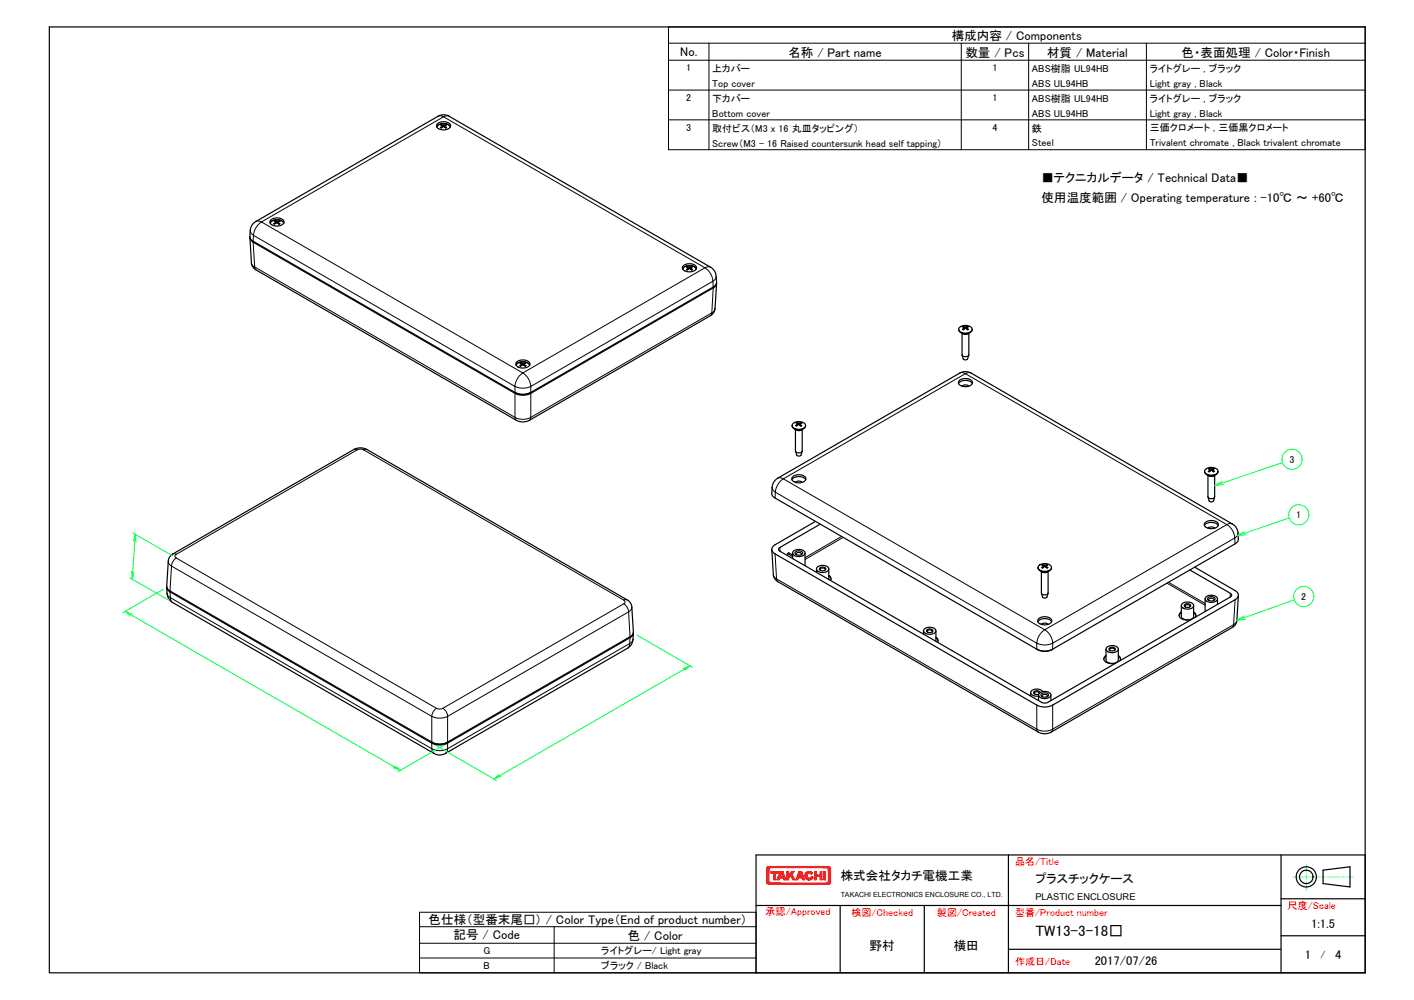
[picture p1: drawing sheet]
<svg xmlns="http://www.w3.org/2000/svg" width="420mm" height="297mm" viewBox="0 0 420 297" stroke-linecap="round" stroke-linejoin="round" font-family="sans-serif">
<g fill="none" stroke="#000" stroke-width=".36">
<path d="M14.7 8h390.9v281h-390.9zM129.8 37.6a2.71 2.71 0 0 1 4 0M129.8 37.7a2.44 2.44 0 0 1 4 0M130 36.7a2.8 2.8 0 0 1 3.9 .4 2 2 0 0 1-3 1.4 1.04 1.04 0 0 1-1-.6 1.04 1.04 0 0 1 .1-1.2zM130.9 37.1l.6 .2-.6 .6 .3 .1M131.1 38a.72 .72 0 0 1 .7-.4 .72 .72 0 0 1 .7 .4M131.5 37.4v.3M132.2 37.4l-.1 .3M132.2 37.3l.5 .6-.3 .1M132.4 37.2l.1-.2-.8 .2-.6-.2 .1 .2M132.7 37.1l-.5 .2M74.3 70.6l.5 7.9a2.69 2.69 0 0 0 1.3 1.7l77.3 44.6a4.1 4.1 0 0 0 3.9 0l53.8-31a2.55 2.55 0 0 0 1.4-2.1l.4-7.5"/>
<path d="M74.3 70.4l.2 1 .7 .5 77.8 44.9a5.3 5.3 0 0 0 4.7 0l54.5-31.4 .6-.7 .1-.6M80.3 66.2a2.71 2.71 0 0 1 4 0M80.3 66.3a2.44 2.44 0 0 1 4 0M80.5 65.3a2.8 2.8 0 0 1 3.9 .4 1.88 1.88 0 0 1-2.7 1.4 1.15 1.15 0 0 1-1.2-.5 1.15 1.15 0 0 1 0-1.3zM81.5 65.7l.4 .2-.5 .5 .2 .1a.73 .73 0 0 1 .7-.4 .73 .73 0 0 1 .6 .5M81.8 65.8l-.1-.2 .6 .2 .7-.2-.1 .2M81.9 65.9l.1 .4M82.6 66v.3M83.1 66.5l-.2 .1M83.1 66.5h.1M83.2 65.7l-.6 .3 .6 .5M202.8 79.8a2.71 2.71 0 0 1 4.1 0"/>
<path d="M202.9 79.9a2.44 2.44 0 0 1 4 0M203.1 78.9a2.79 2.79 0 0 1 3.8 .4 1.56 1.56 0 0 1-1.9 1.5 1.66 1.66 0 0 1-2.2-1.5zM204 79.3l.5 .3-.5 .5 .2 .1M204.3 79.4l-.1-.2 .7 .2 .6-.2-.1 .2M204.5 79.5l.1 .4M205.2 79.5v.4M205.7 79.3l-.5 .2 .5 .6-.2 .1a.71 .71 0 0 0-.6-.4 .71 .71 0 0 0-.7 .4M284.8 97.8a2.23 2.23 0 0 0 3.6 .9l.5-.9M285.1 97.3a2.61 2.61 0 0 1 3.8 .4 2.34 2.34 0 0 1-3.7 .8l-.3-.6zM285.5 98.7l.6 .5M285.9 99v6.4a1.18 1.18 0 0 0 2 0v-6.4M286 97.1l.5 .2-.5 .6"/>
<path d="M286 97.8v.1M286 97.8l.2 .1M286.2 98a.75 .75 0 0 1 .7-.5 .75 .75 0 0 1 .6 .5M286.3 97.2l-.1-.3 .7 .3 .6-.3v.3M286.5 97.3l.1 .4M287.2 97.3v.4M287.7 97.1l-.5 .2 .5 .6-.2 .1M288.3 98.7l-.7 .5M153 116.6l-77.8-45-.6-.5-.3-.6v-2a3.3 3.3 0 0 1 1.7-2.7l54.1-31.3a3.2 3.2 0 0 1 3.4 0l77.6 44.9a3.4 3.4 0 0 1 1.7 2.7l.1 2-.3 .6-.7 .6-54.2 31.3M153 116.6a5.3 5.3 0 0 0 4.7 0M153.3 108.4a2.73 2.73 0 0 1 4.1 0M153.4 108.5a2.42 2.42 0 0 1 4 0"/>
<path d="M153.4 107.6a2.8 2.8 0 0 1 4 .3 1.52 1.52 0 0 1-1.9 1.4 1.69 1.69 0 0 1-2.2-1.5zM154.5 107.9l.5 .2-.5 .5 .2 .2M154.8 108l-.1-.2 .7 .2 .7-.3-.2 .3M155 108.1l.1 .4M155.7 108.1v.4M155.7 108.1l.5 .5-.2 .2M156.1 108.8a.75 .75 0 0 0-.7-.5 .75 .75 0 0 0-.7 .5M156.2 107.9l-.5 .2M157.7 116.6l-.2 .1a4.7 4.7 0 0 1-4.5-.1M284.8 113.9a2.67 2.67 0 0 1 4.1 0M284.9 113.2a2.62 2.62 0 0 1 4.1 .4 2.3 2.3 0 0 1-3.4 1 .95 .95 0 0 1-.7-1.4zM285.8 114.7a1.57 1.57 0 0 1 2.1 0"/>
<path d="M285.9 105.5l.3 1.2a.86 .86 0 0 0 1.3-.1l.4-1.1M235.4 126.4a2.2 2.2 0 0 0 3.5 .9l.4-.4 .1-.5M235.8 125.6a2.73 2.73 0 0 1 3.5 .6 1.86 1.86 0 0 1-2.6 1.3 1.07 1.07 0 0 1-1.1-.6 1.07 1.07 0 0 1 .2-1.3zM236 127.3l.7 .4M236.4 127.6v6.4a1.19 1.19 0 0 0 2 0v-6.4M236.4 134l.4 1.3a.86 .86 0 0 0 1.3-.2l.2-1.1M236.4 126.4h.1M236.5 126.4l.2 .1a.74 .74 0 0 1 .6-.4 .74 .74 0 0 1 .7 .5M236.5 125.6l.5 .3-.6 .5M236.8 125.8l-.1-.3 .7 .2 .7-.2-.1 .3M237 125.9l.1 .3M237.7 125.9v.4"/>
<path d="M238.3 125.7l-.6 .2 .5 .5-.2 .1M238.8 127.3l-.7 .4M357.9 140a1.95 1.95 0 0 0 2.7 1.2 1.27 1.27 0 0 0 1.3-1.2M358.1 139.5a2.56 2.56 0 0 1 3.8 .4 2.07 2.07 0 0 1-3.1 1 .93 .93 0 0 1-.7-1.4zM359.1 139.3l.5 .3-.5 .5M359.6 139.5v.4M360.3 139.5l-.1 .4M360.5 139.4l.1-.3-.8 .2-.5-.2 .1 .3M360.8 139.3l-.5 .3 .5 .4M235.3 142.5a2.67 2.67 0 0 1 4.1 0M235.6 141.6a2.81 2.81 0 0 1 3.8 .4 1.86 1.86 0 0 1-2.6 1.4 1.38 1.38 0 0 1-1.5-1.5zM236.3 143.3a1.57 1.57 0 0 1 2.1 0"/>
<path d="M242.3 154.9l-12 6.9a1.43 1.43 0 0 0-1 1.4 1.43 1.43 0 0 0 1 1.3l77.8 44.9a5.3 5.3 0 0 0 4.7 0l54.2-31.3a1.42 1.42 0 0 0 1-1.3 1.42 1.42 0 0 0-1-1.4l-12-6.9M243.7 155.7l-12 6.9a.59 .59 0 0 0-.4 .6 .59 .59 0 0 0 .4 .5l77.8 44.9a2.02 2.02 0 0 0 1.9 0l54.2-31.3a.58 .58 0 0 0 .4-.5 .58 .58 0 0 0-.4-.6l-12-6.9M357.9 156.1a2.69 2.69 0 0 1 4.1 0M358.2 155.2a2.78 2.78 0 0 1 3.8 .4 1.88 1.88 0 0 1-2.6 1.4 1.2 1.2 0 0 1-1.4-1.6zM358.5 140.9l.7 .5M358.9 156.9a1.6 1.6 0 0 1 2.1 0M358.9 141.2v6.4M359 147.6l.3 1.2a.83 .83 0 0 0 1.3 0l.3-1.2M359.1 140v.1M359.1 140l.2 .1M359.3 140.1a.75 .75 0 0 1 .6-.4 .75 .75 0 0 1 .7 .4M360.8 140h.1"/>
<path d="M360.8 140l-.2 .1M360.9 141.2v6.4a1.17 1.17 0 0 1-2 0M361.3 140.9l-.7 .5M49.5 174.5l.1 1.8a3.4 3.4 0 0 0 1.7 2.7l77.7 44.8a3.2 3.2 0 0 0 3.3 0l54.1-31.2a3.4 3.4 0 0 0 1.7-2.7l.1-1.8M49.5 174.3l.2 .7 .8 .8 77.8 44.9a5.3 5.3 0 0 0 4.7 0l54.2-31.3 .7-.6 .3-.9M229.3 163.2l.5 7.7a2.58 2.58 0 0 0 1.3 1.9l77.4 44.6a3.9 3.9 0 0 0 3.9 0l53.7-31a2.55 2.55 0 0 0 1.4-2.1l.5-7.5M234 164.4l1.5 .9M235.5 164.9l-1.1-.7-.4 .2v.6M235.5 164.3v1.6M235.7 163.8a2.3 2.3 0 0 1 3.5 .5 2.14 2.14 0 0 1-3.1 .7l-.5-.5zM236.3 164a1.35 1.35 0 0 1 2.2 .3 1.32 1.32 0 0 1-2.3-.1zM238.1 164.8a.76 .76 0 0 0-.6-.8 .76 .76 0 0 0-.9 .4l.1 .4"/>
<path d="M239.2 164.3v3.7M242.6 169v1M242.8 168.5a2.38 2.38 0 0 1 3.4 .3 1.83 1.83 0 0 1-2.8 1.1 .83 .83 0 0 1-.6-1.4zM243.6 168.8a1.07 1.07 0 0 1 1.8 .3 1.06 1.06 0 0 1-1.9-.2zM243.8 169.4a.62 .62 0 0 1 .3-.7 .62 .62 0 0 1 .7 .1l.4 .3-.1 .3M246.3 169v3.1M246.3 170.9a1.03 1.03 0 0 1 .5 1.5M308.4 168.6a1.97 1.97 0 0 0 2.7 1.2 1.37 1.37 0 0 0 1.4-1.2M308.8 167.9a2.5 2.5 0 0 1 3.6 .6 2.1 2.1 0 0 1-3.1 1 .9 .9 0 0 1-.8-.6 .9 .9 0 0 1 .3-1zM309 169.5l.7 .4M309.4 169.8v6.3a1.17 1.17 0 0 0 2 0v-6.3M309.4 176.2l.4 1.2a.86 .86 0 0 0 1.3-.1l.3-1.1"/>
<path d="M309.6 167.8l.5 .3-.5 .5 .2 .1a.73 .73 0 0 1 .7-.4 .73 .73 0 0 1 .6 .4l.2-.1-.5-.5 .5-.3M310.1 168.1v.3M310.8 168.1l-.1 .3M311 167.9l.1-.2-.8 .2-.6-.2 .2 .2M311.9 169.5l-.8 .4M351 179.9v3.1M351.2 179.4a2.25 2.25 0 0 1 3.5 .5 2.23 2.23 0 0 1-3.5 .4l-.2-.3zM352 179.6a1.09 1.09 0 0 1 1.8 .4 1.11 1.11 0 0 1-1.9-.2zM354.7 179.9v3.1M358.1 177.9v3.8M358.3 177.4a2.28 2.28 0 0 1 3.5 .5 2.13 2.13 0 0 1-3.7 0zM359 177.5a1.32 1.32 0 0 1 2 .4 1.29 1.29 0 0 1-2.2-.1z"/>
<path d="M359.3 178.4a.65 .65 0 0 1 .3-.8 .65 .65 0 0 1 .8 .1l.3 .4-.1 .3M361.8 177.9v1.6M274.4 187.4v1M274.6 186.9a2.28 2.28 0 0 1 3.5 .5 2.18 2.18 0 0 1-3.7 .1zM275.4 187.1a1.09 1.09 0 0 1 1.8 .4 1.11 1.11 0 0 1-1.9-.2zM275.7 187.8a.47 .47 0 0 1 0-.6 .47 .47 0 0 1 .6-.1l.7 .2-.2 .5M278.1 189.3a1.04 1.04 0 0 1 .5 1.5M278.1 187.4v3.1M308.1 192.8l-77.8-44.9-.9-.9v-2.2a3.4 3.4 0 0 1 1.7-2.8l54.1-31.2a3.5 3.5 0 0 1 3.3 0l77.7 44.9a3.3 3.3 0 0 1 1.7 2.6l.1 2-.2 .5-.8 .7-54.2 31.3M308.1 192.8a5 5 0 0 0 4.7 0M308.4 184.7a2.67 2.67 0 0 1 4.1 0M308.7 183.7a2.62 2.62 0 0 1 3.8 .7 2.3 2.3 0 0 1-3.3 1 .96 .96 0 0 1-.8-.7 .96 .96 0 0 1 .3-1z"/>
<path d="M309.4 185.5a1.57 1.57 0 0 1 2.1 0M312.8 192.8a4.6 4.6 0 0 1-4.7 0M328.6 194.7a1.2 1.2 0 0 0-.6 1.4 1.2 1.2 0 0 0 1.3 .9h2.2M328.6 192.8v3.2M328.8 192.3a2.28 2.28 0 0 1 3.5 .5 2.15 2.15 0 0 1-3.7 .1zM329.6 192.6a1.09 1.09 0 0 1 1.8 .3 1.11 1.11 0 0 1-1.9-.2zM329.9 193.2a.47 .47 0 0 1 0-.6 .47 .47 0 0 1 .6-.1 .46 .46 0 0 1 .6 .1 .46 .46 0 0 1 0 .6M332.3 194.7a1.04 1.04 0 0 1 .5 1.6M332.3 192.8v3.2M351 181.8a1.2 1.2 0 0 0-.6 1.4 1.2 1.2 0 0 0 1.3 .8l1.1 .2 1.1-.1M352.2 180.3a.71 .71 0 0 1 .6-.8 .71 .71 0 0 1 .8 .5l-.1 .3M354.7 181.8a1.04 1.04 0 0 1 .4 1.5"/>
<path d="M306.2 205.7v1.1M308.6 206.4v1.7M308.8 206a2.26 2.26 0 0 1 3.5 .5 2.13 2.13 0 0 1-3.7 0zM308.8 205.9a.77 .77 0 0 0-.8-.5 .77 .77 0 0 0-.6 .7l.1 .1M309 205.8a1.02 1.02 0 0 0-1-.6 1.02 1.02 0 0 0-.9 .7 1.31 1.31 0 0 0 1.6 .3M309.5 206.1a1.32 1.32 0 0 1 2.1 .4 1.29 1.29 0 0 1-2.3-.1zM309.8 207a.49 .49 0 0 1 0-.7 .49 .49 0 0 1 .6 0 .49 .49 0 0 1 .6 .1 .49 .49 0 0 1 .1 .6M309.8 205.4a2.18 2.18 0 0 0-3.6 .4 1.96 1.96 0 0 0 2.4 1M312.3 206.4v1.7M128.3 220.4l-78-45-.8-1.1 .5-7.6a2.56 2.56 0 0 1 1.4-2.2l53.7-31a4.1 4.1 0 0 1 3.9 0l77.3 44.7a2.55 2.55 0 0 1 1.4 2.1l.5 7.4-.2 .7-.5 .6-54.5 31.4M128.3 220.4a5 5 0 0 0 4.7 0M128.3 220.4a4.4 4.4 0 0 0 4.7 0"/>
<path d="M299.6 254v35M380.7 254v35M393.1 258.5l8-1v6l-8-1zM405.6 254h-180.9v35h180.9M224.7 269h156M249.6 269v20M274.6 269v20M380.7 278h24.9M380.7 267h24.9M299.6 282h81.1"/>
<circle cx="388.2" cy="260.5" r="2"/>
<circle cx="388.2" cy="260.5" r="3"/>
</g>
<g fill="none" stroke="#000" stroke-width=".3">
<path d="M198.6 8h207v36.5h-207zM198.6 12.8h207M198.6 17.9h207M210.7 12.8v31.7M285.6 12.8v31.7M305.7 12.8v31.7M340.6 12.8v31.7M130.1 34.5l.8-.1 .9 .3-54.1 31.2-.9-.3-.8 .2M130.9 37.9l.2 .1M131.1 37l-.2 .1M131.2 37.1l-.2 .1M131.4 37.4v.4"/>
<path d="M131.7 37.2v.4M131.9 37.2v.4M132.2 37.4v.4M132.4 37.1l.2 .1M132.5 37l.2 .1M132.7 37.9l-.2 .1M133.5 34.5l-.8-.1-.9 .3 77.7 44.8 .9-.3 .7 .2M198.6 26.8h207M198.6 35.6h207M74.3 68.5l.4 .8 .6 .6-.1 1.7M74.7 78l.3 .8 .7 .5 .4 .9M75.2 71.9l.5 7.4 77.3 44.7"/>
<path d="M81.4 66.4l.2 .2M81.7 65.6l-.2 .1M81.8 65.6l-.2 .1M81.9 66v.3M82.2 65.7v.5M82.4 65.8l.1 .4M82.7 66l-.1 .4M83 65.7l.1 .1M83 65.6l.2 .1M83.2 66.5l-.3 .1M204.2 79.2l-.2 .1M204.2 79.2l-.1 .1"/>
<path d="M204.5 79.6v.3M204.7 79.4v.4M205 79.4v.4M205.2 79.6v.3M205.5 79.2l.1 .1M205.5 79.2l.2 .1M204 80.1l.2 .1M205.7 80.1l-.1 .1M211.5 92.9l-.4 .9M211.5 92.9l-53.8 31.1-.4 .8M211.8 83.5l.1 1.8M211.9 85.5l-.4 7.4"/>
<path d="M212.5 91.7l-.5 .9-.5 .3M212.8 82.1l-.1 .6-.9 .8M286 97.9l.2 .1M286 99.1a1.45 1.45 0 0 0 1.7 0M286.1 99.2l.7 .1 .8-.1M286.2 96.9l-.2 .2M286.2 97l-.1 .1M286.5 97.4v.3M286.8 97.1l-.1 .5M287 97.1v.5M287.2 97.4v.3M287.5 97l.1 .1"/>
<path d="M287.5 96.9l.2 .2M287.7 97.9l-.2 .1M153 116.6v-1.8a5.3 5.3 0 0 1 2.4-4l-77.7-44.9a5.3 5.3 0 0 0-2.4 4l77.7 44.9a5.7 5.7 0 0 0 4.7 0v1.8M153 116.8v7.2M153.3 116.7h.1M154.5 108.6l.2 .2M154.7 107.8l-.2 .1M154.8 107.8l-.2 .1M155 108.2v.3M155.3 107.9l-.1 .5M155.4 110.8l54.1-31.3a5.1 5.1 0 0 1 2.3 4l-54.1 31.3a5.2 5.2 0 0 0-2.3-4zM155.5 107.9v.5"/>
<path d="M155.7 108.2v.3M156 107.8l.2 .1M156.1 107.7l.1 .2M156.2 108.6l-.1 .2M157.5 116.7h.1M157.7 116.8v7.2a5 5 0 0 1-4.7 0M285.2 110.8l.8-.1 .9 .3-54.1 31.2-.9-.3-.8 .1M288.5 110.8l-.7-.1-.9 .3 77.6 44.8 1-.3 .7 .2M105.1 133.5l1 .1M106.1 133.6a2.06 2.06 0 0 1 1.9 0M106.1 133.6l-53.7 31.1M108 133.6l77.4 44.7"/>
<path d="M109 133.5l-1 .1M153 124l.4 .8M236.4 126.4l.3 .1M236.5 127.7a1.42 1.42 0 0 0 1.7 0M236.7 127.7l.5 .2 .9-.2M236.7 125.5l-.2 .1M236.8 125.6h-.2M237 126v.3M237.3 125.7l-.1 .4M237.5 125.7v.5M237.7 126v.3M238.1 125.6l.1 .1"/>
<path d="M238.1 125.5l.2 .2M238.2 126.5l-.2 .1M359.3 139.1l-.2 .2M359.3 139.2l-.2 .1M359.6 139.6v.3M359.8 139.3v.5M360 139.3l.1 .5M360.3 139.6v.3M360.5 139.2l.2 .1M360.6 139.1l.2 .2M229.4 144.8l.3 .8 .7 .6-.1 1.7M250.1 159.3l-10.9 6.4"/>
<path d="M250.5 159.6l-11.3 6.6M359.1 140.1h.2M359.1 141.3a1.42 1.42 0 0 0 1.7 0M359.2 141.4l.6 .1 .8-.1M360.8 140l-.2 .1M366.9 159.8l.1 1.7M367.9 158.3l-.2 .7-.8 .8M49.6 176.3l.3 .7 .7 .5M50 166.7l.3 .9 .7 .5-.5 7.4M50.5 175.8l.1 1.7M50.6 177.5l.2 .9 .5 .6M50.6 177.5l77.7 44.9 .2 .9 .5 .5"/>
<path d="M51.4 164.5l1 .2M52.4 165.8l77.3 44.6M52.4 164.7a.58 .58 0 0 0-.4 .5 .58 .58 0 0 0 .4 .6M52.4 165.8a3.1 3.1 0 0 0-1.4 2.3l77.3 44.7a5.5 5.5 0 0 0 4.7 0M185.4 179.3a3.2 3.2 0 0 1 1.4 2.5l-53.8 31M185.4 178.3a.57 .57 0 0 1 .3 .5 .57 .57 0 0 1-.3 .5M185.4 179.3l-53.8 31.1M186.3 178.2l-.9 .1M229.8 170.7l.2 .7 .7 .6 .4 .8M230.3 164.5l.4 7.5 77.4 44.6M231.7 162.6l.1 1.1M246.3 171.2l.6 .8"/>
<path d="M309.6 168.6l.2 .1M309.6 169.8a1.45 1.45 0 0 0 1.7 0M309.7 169.9l.6 .2 .8-.2M309.7 167.7l-.1 .1M309.8 167.8l-.1 .1M310.1 168.2v.3M310.3 167.9v.4M310.5 167.9l.1 .4M310.8 168.2v.3M311.1 167.8l.1 .1M311.1 167.7l.2 .1M311.3 168.6l-.2 .1"/>
<path d="M346.8 173.2l11.3 6.6M347.2 173l10.9 6.2M365.6 176.2l-.1 1.2M367 178.1l-.4 7.4M186.4 192.6l.5-.6 .2-.8-54.1 31.2M187.2 189.4l-.1 1.8 .7-.6 .3-.7M187.7 180.3l-.1 .7-.8 .8 .4 7.3M278.1 189.5l.7 .9M308.3 193h.1M310.4 187.1l54.1-31.3a5.1 5.1 0 0 1 2.4 4l-54.1 31.3a5 5 0 0 0-2.4-4zM312.6 193h.1M312.8 192.8v-1.7a5.5 5.5 0 0 1-4.7 0l-77.7-44.9a5.3 5.3 0 0 1 2.4-4l77.6 44.9a5.3 5.3 0 0 0-2.3 4v1.7"/>
<path d="M328.6 195l-.6 .8M328.6 196a2.13 2.13 0 0 0 3.7 0M332.3 195l.7 .8M351 182.1l-.6 .8M351 183a2.13 2.13 0 0 0 3.7 0M354.7 182.1l.6 .8M366.6 185.5l-.5 .9M366.6 185.5l-53.8 31.1-.4 .8M367.5 184.3l-.2 .7-.7 .5M129.7 210.4l.7 .2 1.2-.2M129.7 210.4a3 3 0 0 0-1.4 2.4v7.6M131.6 210.4a2.97 2.97 0 0 1 1.4 2.4"/>
<path d="M133 212.8v7.6M308.1 216.6l.4 .8M308.1 209.4v7.2M312.8 209.4v7.2a5 5 0 0 1-4.7 0M128.3 220.7v1.7a5.1 5.1 0 0 0 4.7 0M128.5 220.6h.1M132.8 220.6h.1M133 222.4l-.2 .9-.5 .5M133 220.7v1.7M124.7 271h100v18h-100zM124.7 275.3h100M164.7 275.3v13.7"/>
<path d="M124.7 280.2h100M124.7 284.6h100"/>
</g>
<g fill="#f00" stroke="#f00" stroke-width=".3">
<path d="M246.1 258.3l.7 3.7-.7-.3z"/>
<path d="M246.1 261.7l.7 .3-.7-.1z"/>
<path d="M246.1 261.9l.7 .1z"/>
<path d="M246.1 262l.6 .3-.8-.2z"/>
<path d="M246.1 262l.7 .1-.1 .2z"/>
<path d="M246.1 262h.7v.1z"/>
<path d="M245.8 262.2l.7 .4z"/>
<path d="M245.9 262.1l.7 .4-.1 .1z"/>
<path d="M245.9 262.1l.8 .2-.1 .2z"/>
<path d="M245.7 262.3l.4 .4z"/>
<path d="M245.8 262.2l.5 .5z"/>
<path d="M245.8 262.2l.7 .4-.2 .1z"/>
<path d="M245.5 262.3l.6 .4z"/>
<path d="M229.1 262.3h16.4l.6 .4z"/>
<path d="M228.5 262.7l.6-.4 17 .4z"/>
<path d="M228.5 262.7l.6-.4z"/>
<path d="M228.8 262.2l.1 .1-.4 .4z"/>
<path d="M228.1 262.6l.7-.4z"/>
<path d="M228.1 262.6l.7-.4-.5 .5z"/>
<path d="M228.3 262.7l.5-.5z"/>
<path d="M227.9 262.3l.8-.2z"/>
<path d="M227.9 262.3l.8-.2-.7 .4z"/>
<path d="M228 262.5l.7-.4-.6 .5z"/>
<path d="M227.8 262h.8z"/>
<path d="M227.8 262h.8l-.8 .1z"/>
<path d="M227.8 262.1l.8-.1-.7 .3z"/>
<path d="M227.8 262l.7-.3v.2z"/>
<path d="M228.5 258.3v3.4l-.7 .3z"/>
<path d="M227.8 258.1l.7 .2-.7 3.7z"/>
<path d="M227.8 258.1h.7v.2z"/>
<path d="M227.8 258.1l.8-.1z"/>
<path d="M227.9 257.7l.8 .2z"/>
<path d="M227.9 257.7l.7 .3-.8-.1z"/>
<path d="M227.8 257.9l.8 .1-.8 .1z"/>
<path d="M228.1 257.5l.7 .3z"/>
<path d="M228 257.6l.1-.1 .6 .4z"/>
<path d="M228 257.6l.7 .3-.8-.2z"/>
<path d="M228.5 257.4l.4 .3z"/>
<path d="M228.3 257.4l.5 .4z"/>
<path d="M228.1 257.5l.2-.1 .5 .4z"/>
<path d="M228.5 257.4l.6 .3z"/>
<path d="M228.5 257.4l17 .3h-16.4z"/>
<path d="M228.5 257.4h17.6l-.6 .3z"/>
<path d="M245.5 257.7l.6-.3z"/>
<path d="M245.7 257.7l.4-.3z"/>
<path d="M245.8 257.8l.7-.3-.6 .4z"/>
<path d="M245.8 257.8l.5-.4 .2 .1z"/>
<path d="M246.1 257.4h.2l-.5 .4z"/>
<path d="M245.9 257.9l.8-.2z"/>
<path d="M245.9 257.9l.7-.3 .1 .1z"/>
<path d="M245.9 257.9l.6-.4 .1 .1z"/>
<path d="M246.1 258l.7 .1z"/>
<path d="M246.1 258l.7-.1v.2z"/>
<path d="M246.1 258l.6-.3 .1 .2z"/>
<path d="M246.1 258.1h.7l-.7 .2z"/>
<path d="M246.1 258.3l.7-.2v3.9z"/>
<path d="M230.5 259.4l.8-.5v.5z"/>
<path d="M229 258.9h2.3l-.8 .5z"/>
<path d="M229 258.9l1.5 .5h-.6z"/>
<path d="M229 258.9l.9 .5h-.9z"/>
<path d="M229.9 259.4l.6 1.9h-.6z"/>
<path d="M229.9 259.4h.6v1.9z"/>
<path d="M231.9 260.3h.6l.2 .5z"/>
<path d="M232.5 260.3l1 1-.8-.5z"/>
<path d="M232.6 258.9l.9 2.4-1-1z"/>
<path d="M231.8 258.9l.4 .5-.3 .9z"/>
<path d="M231.8 258.9l.1 1.4-1 1z"/>
<path d="M231.9 260.3l-.2 .5-.8 .5z"/>
<path d="M230.9 261.3l.8-.5-.2 .5z"/>
<path d="M231.8 258.9h.8l-.4 .5z"/>
<path d="M232.6 258.9l-.1 1.4-.3-.9z"/>
<path d="M231.9 260.3l.8 .5h-1z"/>
<path d="M232.7 260.8l.8 .5h-.6z"/>
<path d="M235.3 259.7l.3 1.6-.7-1.2z"/>
<path d="M234.4 259.9l.9-.2-.4 .4z"/>
<path d="M234.4 259.9l.5 .2-.5 .6z"/>
<path d="M234.4 259.9v.8l-.6 .6z"/>
<path d="M234.4 260.7v.6h-.6z"/>
<path d="M235.3 259.7l.9 1.6h-.6z"/>
<path d="M235.3 258.9h.8l-.8 .8z"/>
<path d="M235.3 258.9v.8l-.9 .2z"/>
<path d="M233.8 258.9h.6v1z"/>
<path d="M233.8 258.9l.6 1-.6 1.4z"/>
<path d="M237.5 260.3h.6l.2 .5z"/>
<path d="M238.1 260.3l1 1-.8-.5z"/>
<path d="M238.2 258.9l.9 2.4-1-1z"/>
<path d="M237.4 258.9l.4 .5-.3 .9z"/>
<path d="M237.4 258.9l.1 1.4-1 1z"/>
<path d="M237.5 260.3l-.2 .5-.8 .5z"/>
<path d="M236.5 261.3l.8-.5-.2 .5z"/>
<path d="M237.4 258.9h.8l-.4 .5z"/>
<path d="M238.2 258.9l-.1 1.4-.3-.9z"/>
<path d="M237.5 260.3l.8 .5h-1z"/>
<path d="M238.3 260.8l.8 .5h-.6z"/>
<path d="M241 259.6l.5-.3z"/>
<path d="M241.4 259.2l-.4 .4z"/>
<path d="M241 259.5l.4-.3z"/>
<path d="M241.3 259.1l-.3 .4z"/>
<path d="M241.3 259.1l-.4 .4z"/>
<path d="M240.9 259.5l.4-.4z"/>
<path d="M241.2 259.1l-.3 .4z"/>
<path d="M241.1 259l-.3 .4z"/>
<path d="M240.9 258.9l-.1 .5z"/>
<path d="M240.8 258.9l-.1 .5z"/>
<path d="M240.8 258.9l-.2 .5z"/>
<path d="M240.7 258.9l-.1 .5z"/>
<path d="M240.5 258.8v.5z"/>
<path d="M240.4 258.8l.1 .5z"/>
<path d="M240.3 258.9l.1 .4z"/>
<path d="M240.1 258.9l.2 .4z"/>
<path d="M240.1 258.9l.2 .5z"/>
<path d="M240 258.9l.3 .5z"/>
<path d="M240 258.9l.2 .5z"/>
<path d="M239.9 259l.3 .4z"/>
<path d="M239.8 259l.3 .4z"/>
<path d="M239.8 259l.3 .5z"/>
<path d="M239.7 259.1l.4 .4z"/>
<path d="M239.7 259.1l.3 .4z"/>
<path d="M239.6 259.2l.4 .3z"/>
<path d="M239.6 259.2l.4 .4z"/>
<path d="M239.6 259.2l.4 .4-.5-.3z"/>
<path d="M239.5 259.3l.5 .3z"/>
<path d="M239.5 259.3l.4 .4z"/>
<path d="M239.4 259.4l.5 .3z"/>
<path d="M239.3 259.5l.5 .3z"/>
<path d="M239.3 259.6l.5 .2z"/>
<path d="M239.3 259.6l.5 .3z"/>
<path d="M239.2 259.8l.6 .1z"/>
<path d="M239.2 259.9h.6z"/>
<path d="M239.2 259.9l.6 .1h-.6z"/>
<path d="M239.2 260l.6 .1z"/>
<path d="M239.2 260.2l.6-.1z"/>
<path d="M239.2 260.2h.6z"/>
<path d="M239.2 260.3l.6-.1z"/>
<path d="M239.2 260.3h.6z"/>
<path d="M239.2 260.4l.6-.1z"/>
<path d="M239.3 260.5l.5-.1z"/>
<path d="M239.3 260.7l.5-.2z"/>
<path d="M239.4 260.8l.4-.3z"/>
<path d="M239.4 260.8l.5-.3-.4 .4z"/>
<path d="M239.5 260.9l.4-.4z"/>
<path d="M239.5 260.9l.5-.3z"/>
<path d="M239.5 261l.5-.4z"/>
<path d="M239.5 261l.5-.3z"/>
<path d="M240 260.7l-.4 .4z"/>
<path d="M239.6 261.1l.4-.4-.3 .5z"/>
<path d="M240 260.7l-.3 .5z"/>
<path d="M240.1 260.8l-.4 .4z"/>
<path d="M240.1 260.8l-.3 .4z"/>
<path d="M240.1 260.8l-.1 .5z"/>
<path d="M240.2 260.9l-.2 .4z"/>
<path d="M240.2 260.9l-.1 .4z"/>
<path d="M240.3 260.9l-.1 .5z"/>
<path d="M240.4 260.9l-.2 .5z"/>
<path d="M240.4 260.9v.5z"/>
<path d="M240.4 260.9l.1 .5z"/>
<path d="M240.5 260.9l.1 .5z"/>
<path d="M240.6 260.9v.5z"/>
<path d="M240.6 260.9l.2 .4z"/>
<path d="M240.7 260.9l.2 .4z"/>
<path d="M240.7 260.9l.3 .4z"/>
<path d="M240.8 260.8l.2 .5z"/>
<path d="M240.9 260.8l.2 .4z"/>
<path d="M240.9 260.8l.3 .4z"/>
<path d="M240.9 260.7l.3 .5z"/>
<path d="M240.9 260.7l.4 .3z"/>
<path d="M241 260.7l.4 .2z"/>
<path d="M241 260.6l.4 .3z"/>
<path d="M241 260.6l.5 .2z"/>
<path d="M241.1 260.5l.4 .3z"/>
<path d="M241.1 260.5l.5 .3z"/>
<path d="M241.1 260.5l.5 .1z"/>
<path d="M241.1 260.4l.5 .2z"/>
<path d="M242 258.9h.6v1z"/>
<path d="M242 258.9l.6 1-.6 1.4z"/>
<path d="M242.6 259.9v.5l-.6 .9z"/>
<path d="M242.6 260.4v.9h-.6z"/>
<path d="M242.6 259.9l1.1 .5h-1.1z"/>
<path d="M242.6 259.9h1.1v.5z"/>
<path d="M243.7 259.9l.5 1.4-.5-.9z"/>
<path d="M244.2 258.9v2.4l-.5-1.4z"/>
<path d="M243.7 260.4l.5 .9h-.5z"/>
<path d="M243.7 258.9h.5l-.5 1z"/>
<path d="M244.8 258.9h.5v2.4z"/>
<path d="M244.8 258.9l.5 2.4h-.5z"/>
</g>
<path d="M388.1 256.5v2.6M388.1 259.8v1.3M384.1 260.5h2.1M386.6 260.5h1.1M388.1 260.5h4M388.1 261.8v2.7M392.7 260.5h.9M394.2 260.5h4M398.7 260.5h.9M400.1 260.5h2.1" fill="none" stroke="#0ff" stroke-width=".3"/>
<path d="M381.1 137.4l-20.2 6.9M363.1 143l-2.2 1.3 2.6-.4M369.8 157.9l-2.2 1.3 2.6-.4M383.1 153.9l-15.5 5.3M384.6 178.2l-17.1 6.1M369.7 183l-2.2 1.3 2.5-.4" fill="none" stroke="#00ff40" stroke-width=".3"/>
<g fill="none" stroke="#00ff3f" stroke-width=".3">
<path d="M39.5 158.3l11.8 6.8M40.2 158.7l-.9 13.3M38.6 171.6l11.7 6.8M39.1 169.7l.2 2.3 .5-1.9M39.7 160.6l.5-1.9 .2 2.3M48.5 175.1l-12 6.9M37.2 181.6l81.8 47.2M39.3 182.4l-2.1-.8 1.4 1.2M189.3 188.7l16.4 9.5M202.9 198.6l2.1-.8-1.4 1.2M205 197.8l-58.2 33.6M117.6 227.6l1.4 1.2-2.2-.8"/>
<path d="M129.4 221.3l18.1 10.5M131.9 221.3l-13.7 7.9M148.2 230.2l-1.4 1.2 2.1-.8"/>
<circle cx="383.9" cy="136.4" r="3"/>
<circle cx="385.9" cy="152.9" r="3"/>
<circle cx="387.4" cy="177.2" r="3"/>
</g>
<text font-size="4.5" x="307.6" y="278.1">TW13-3-18□</text>
<g font-size="3.7">
<text x="282.8" y="12">構成内容 / Components</text>
<text x="202.1" y="16.6">No.</text>
<text x="234.3" y="16.9">名称 / Part name</text>
<text x="286.9" y="16.9">数量 / Pcs</text>
<text x="311.1" y="16.9">材質 / Material</text>
<text x="351.1" y="16.9">色・表面処理 / Color・Finish</text>
<text x="309.4" y="54">■テクニカルデータ / Technical Data■</text>
<text x="309.4" y="59.9">使用温度範囲 / Operating temperature : -10℃ ～ +60℃</text>
<text x="249.8" y="261.3">株式会社タカチ電機工業</text>
<text x="307.6" y="262.4">プラスチックケース</text>
<text x="127.3" y="274.4">色仕様（型番末尾□） / Color Type（End of product number）</text>
<text x="389.6" y="275.8">1:1.5</text>
<text x="134.8" y="279">記号 / Code</text>
<text x="186.5" y="279.1">色 / Color</text>
<text x="258.4" y="282.3">野村</text>
<text x="283.4" y="282.3">横田</text>
<text x="325.3" y="286.7">2017/07/26</text>
<text x="387.7" y="284.8">1</text>
<text x="396.7" y="284.8">4</text>
</g>
<g font-size="3">
<text x="203.9" y="21.1">1</text>
<text x="211.7" y="21.3">上カバー</text>
<text x="294.9" y="21.1">1</text>
<text x="306.6" y="21.3">ABS樹脂 UL94HB</text>
<text x="341.6" y="21.4">ライトグレー , ブラック</text>
<text x="203.9" y="30">2</text>
<text x="211.7" y="25.8">Top cover</text>
<text x="294.9" y="30">1</text>
<text x="306.6" y="25.8">ABS UL94HB</text>
<text x="341.6" y="25.8">Light gray , Black</text>
<text x="211.7" y="30.2">下カバー</text>
<text x="211.7" y="34.6">Bottom cover</text>
<text x="306.6" y="30.2">ABS樹脂 UL94HB</text>
<text x="306.6" y="34.6">ABS UL94HB</text>
<text x="341.6" y="30.2">ライトグレー , ブラック</text>
<text x="341.6" y="34.7">Light gray , Black</text>
<text x="203.9" y="38.9">3</text>
<text x="211.7" y="39.1">取付ビス（M3 x 16 丸皿タッピング）</text>
<text x="294.9" y="38.9">4</text>
<text x="306.6" y="39.1">鉄</text>
<text x="341.6" y="39">三価クロメート , 三価黒クロメート</text>
<text x="211.7" y="43.5">Screw（M3 - 16 Raised countersunk head self tapping）</text>
<text x="306.6" y="43.5">Steel</text>
<text x="341.6" y="43.5">Trivalent chromate , Black trivalent chromate</text>
<text x="383.2" y="137.5">3</text>
<text x="385.2" y="153.9">1</text>
<text x="386.6" y="178.2">2</text>
<text x="143.6" y="283.4">G</text>
<text x="143.7" y="287.8">B</text>
<text x="178.7" y="283.4">ライトグレー/ Light gray</text>
<text x="178.7" y="287.9">ブラック / Black</text>
<text x="392.4" y="284.5">/</text>
</g>
<g font-size="3" fill="#f00">
<text x="301.7" y="257">品名/Title</text>
<text x="227.5" y="271.9">承認/Approved</text>
<text x="253" y="272.1">検図/Checked</text>
<text x="278.4" y="272">製図/Created</text>
<text x="301.7" y="272">型番/Product number</text>
<text x="382.6" y="270">尺度/Scale</text>
<text x="301.7" y="286.6">作成日/Date</text>
</g>
<text font-size="2.8" x="307.6" y="267.4">PLASTIC ENCLOSURE</text>
<text font-size="2.1" x="249.8" y="266.6">TAKACHI ELECTRONICS ENCLOSURE CO., LTD.</text>
</svg>
